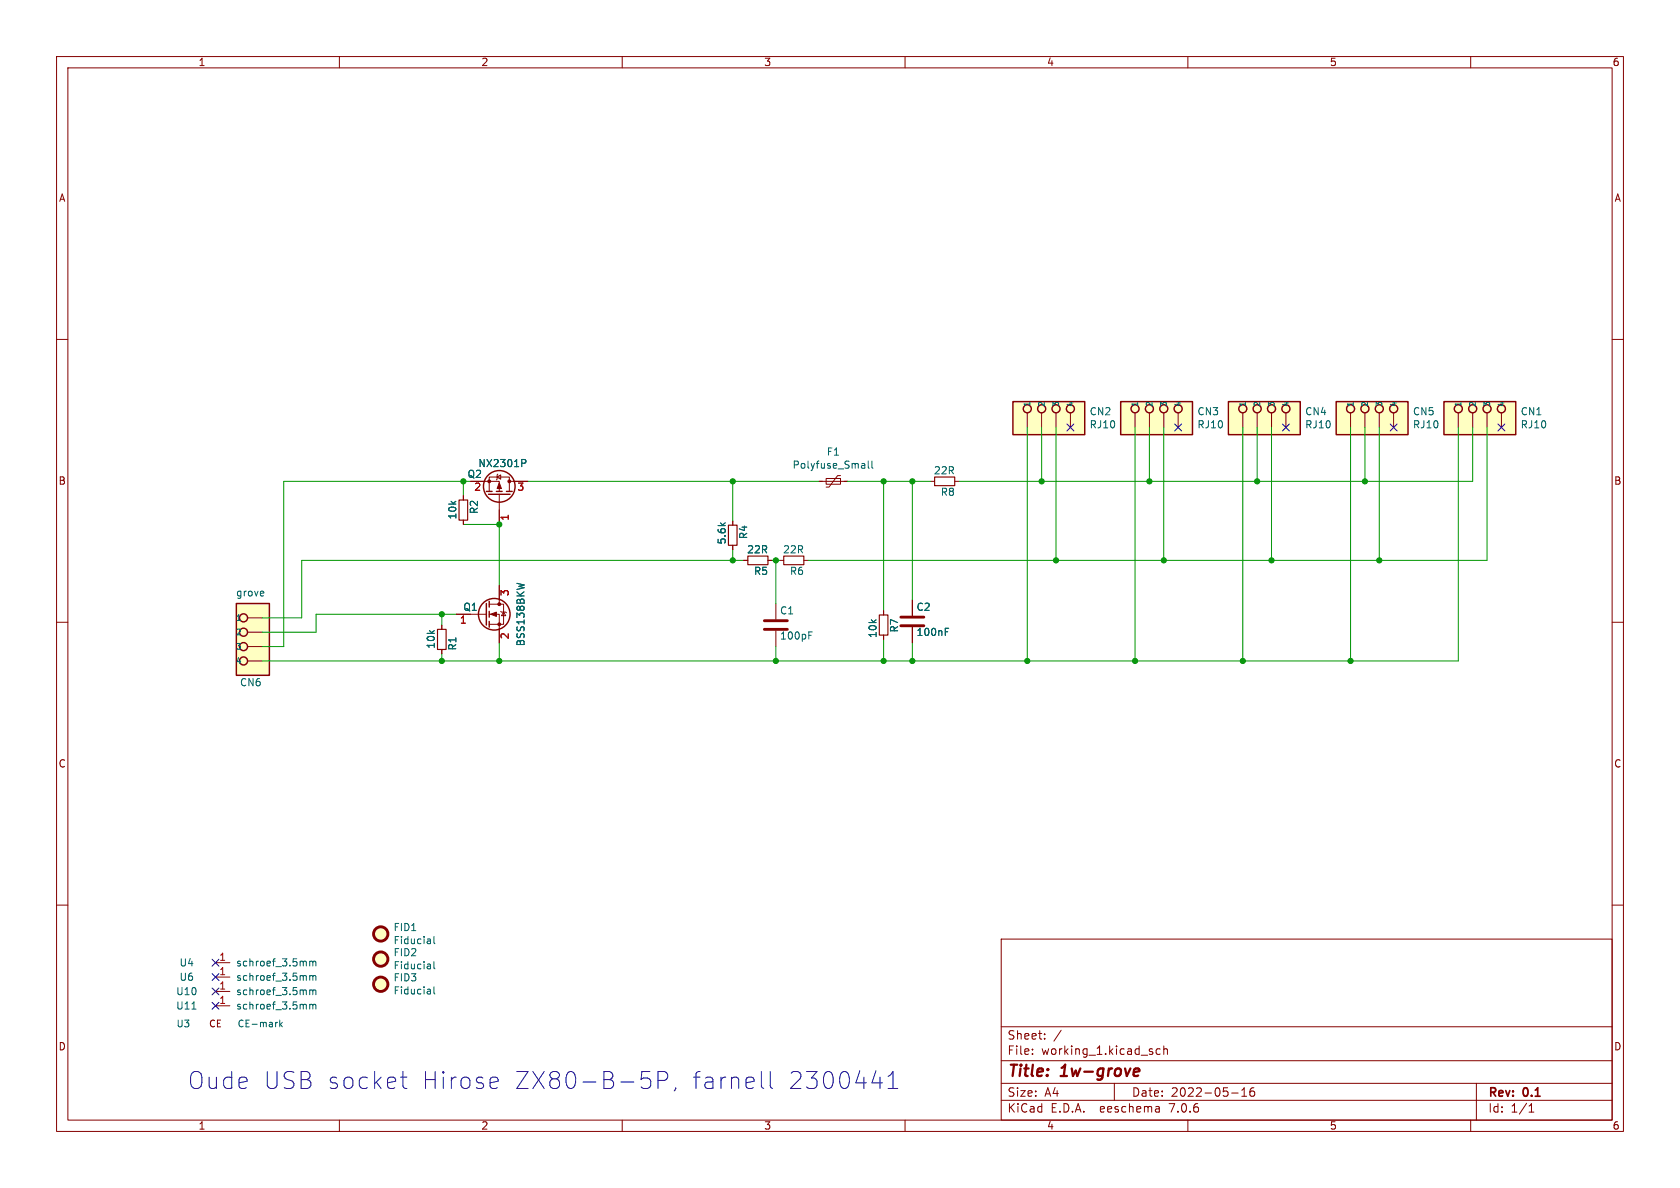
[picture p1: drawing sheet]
<svg xmlns="http://www.w3.org/2000/svg" width="297mm" height="210mm" viewBox="0 0 297 210" stroke-linecap="round" stroke-linejoin="round" font-family="sans-serif">
<g fill="none" stroke="#840000" stroke-width=".18">
<path d="M10 10h277v190h-277zM12 12h273v186h-273zM60 10v2M110 10v2M160 10v2M210 10v2M260 10v2M10 60h2M285 60h2M181.6 73v2.6M184.1 73v2.6M186.7 73v2.6"/>
<path d="M189.2 73v2.6M200.7 73v2.6M203.2 73v2.6M205.7 73v2.6M208.3 73v2.6M219.7 73v2.6M222.2 73v2.6M224.8 73v2.6M227.3 73v2.6M238.8 73v2.6M241.3 73v2.6M243.8 73v2.6"/>
<path d="M246.4 73v2.6M257.8 73v2.6M260.3 73v2.6M262.9 73v2.6M265.4 73v2.6M81.9 87.6v.8M81.9 91.9v.8M83.2 85.1h5.1v1.8M86.5 86.9v-2.6h3.5v2.6M87.9 84.3l.6-.4v.8zM88 83.8l-.1 .1v.8l-.1 .1M88.3 87.4v5.3"/>
<path d="M90 85.1h3.3M129.5 92.1v.7M129.5 96.4v.8M131.4 99.1h.8M135.8 99.1h.7M137.8 99.1h.8M142.1 99.1h.8M144.8 85.1h5.1M146 84.6h2.6v1h-2.6zM148.6 84.1h-.5l-1.5 2h-.6M164.5 85.1h.7M168.8 85.1h.7"/>
<path d="M10 110h2M43.8 109.2h2.6M43.8 111.8h2.6M43.8 114.3h2.6M43.8 116.8h2.6M78.1 110.5v.8M78.1 114.8v.8M80.6 108.6h5.4M86.5 108.6h1.8v5.1M86.5 106.8h2.5v3.6h-2.5M88.3 103.5v3.3M88.5 108.1l.1 .1h.8l.1 .1"/>
<path d="M89 108.2l.4 .6h-.8zM137.2 106.7v2.8M137.2 111.5v2.8M156.2 108v.7M156.2 112.3v.7M161.3 106v2.8M161.3 110.9v2.8M285 110h2M10 160h2M285 160h2M38.1 172.7h2.5M38.1 175.3h2.5"/>
<path d="M38.1 177.8h2.5M38.1 170.2h2.5M177 166h108v32h-108zM60 198v2M110 198v2M160 198v2M177 194.5h108M177 191.5h108M177 187.5h108M177 181.5h108M182.5 186.3v.1M182.5 185.5v.1"/>
<path d="M184.7 183.6v.1M184.7 182.8v.1M187.6 182.1l-1.3 2M197 191.5v3M204.9 195.7l.1 .9M205 196.5l-.2 .1M205 196h-.2M205.1 185.5l-.4-.1-.3 .3v.4l.1 .2h.6M205.7 185.5l.3-.1 .3 .1 .1 .9M205.7 184.9v1.5M210 198v2M217.7 193.2h1.2"/>
<path d="M219.5 193.8h.9M219.5 192.7l.5-.4v1.5M221.7 192.3a.59 .59 0 0 0-.7 .6v.6l.1 .2 .4 .1 .2-.1 .1-.5-.1-.3h-.5l-.2 .3M260 198v2M261 191.5v6.5M270.3 196.6h.9M270.3 195.5l.4-.4v1.5"/>
</g>
<path d="M200.8 188.9l.6 .1v.4l-1 .1M201.2 190.1l-.6 .1" fill="none" stroke="#840000" stroke-width=".4"/>
<g fill="#ffffc2" stroke="#ffffc2" stroke-width=".18">
<path d="M179.1 71h12.7v5.8h-12.7z"/>
<path d="M198.1 71h12.7v5.8h-12.7z"/>
<path d="M217.2 71h12.7v5.8h-12.7z"/>
<path d="M255.3 71h12.7v5.8h-12.7z"/>
<path d="M236.2 71h12.7v5.8h-12.7z"/>
<path d="M41.8 106.7h5.8v12.7h-5.8z"/>
<circle cx="67.3" cy="174" r="1.27"/>
<circle cx="67.3" cy="165.1" r="1.27"/>
<circle cx="67.3" cy="169.5" r="1.27"/>
</g>
<g fill="none" stroke="#840000" stroke-width=".25">
<path d="M179.1 71h12.7v5.8h-12.7zM198.1 71h12.7v5.8h-12.7zM217.2 71h12.7v5.8h-12.7zM236.2 71h12.7v5.8h-12.7zM255.3 71h12.7v5.8h-12.7zM86 86.9h1M86.4 87.4h3.8M87.8 86.9h1M89.5 86.9h1.1M41.8 106.7h5.8v12.7h-5.8zM86 106.7v3.8M86.5 106.3v1"/>
<path d="M86.5 108.1v1M86.5 109.9v1"/>
<circle cx="181.6" cy="72.3" r=".71"/>
<circle cx="184.1" cy="72.3" r=".71"/>
<circle cx="186.7" cy="72.3" r=".71"/>
<circle cx="189.2" cy="72.3" r=".71"/>
<circle cx="200.7" cy="72.3" r=".71"/>
<circle cx="203.2" cy="72.3" r=".71"/>
<circle cx="205.7" cy="72.3" r=".71"/>
<circle cx="208.3" cy="72.3" r=".71"/>
<circle cx="219.7" cy="72.3" r=".71"/>
<circle cx="222.2" cy="72.3" r=".71"/>
<circle cx="224.8" cy="72.3" r=".71"/>
<circle cx="227.3" cy="72.3" r=".71"/>
<circle cx="238.8" cy="72.3" r=".71"/>
<circle cx="241.3" cy="72.3" r=".71"/>
<circle cx="243.8" cy="72.3" r=".71"/>
<circle cx="246.4" cy="72.3" r=".71"/>
<circle cx="257.8" cy="72.3" r=".71"/>
<circle cx="260.3" cy="72.3" r=".71"/>
<circle cx="262.9" cy="72.3" r=".71"/>
<circle cx="265.4" cy="72.3" r=".71"/>
<circle cx="88.3" cy="86" r="2.79"/>
<circle cx="43.1" cy="114.3" r=".71"/>
<circle cx="43.1" cy="116.8" r=".71"/>
<circle cx="43.1" cy="111.8" r=".71"/>
<circle cx="43.1" cy="109.2" r=".71"/>
<circle cx="87.4" cy="108.6" r="2.79"/>
</g>
<g fill="none" stroke="#006464" stroke-width=".18">
<path d="M92.2 81.2h.5l.3 .3-.1 .3-.7 .1M152.7 81.9l.2 .2v.7M152.9 82.7l-.4 .1M152.9 82.2l-.4 .1M153.5 81.5v1.1l.2 .2M154.2 81.5v1.1l.1 .2M46.6 104.6v.2l-.6 .1M91.4 103.1l1.3 .3M143 111.7h.6M143 112.3h.4M167.1 111.7h.4M167.1 111.1h.6"/>
<path d="M33.9 178.4h.8M54.8 169.9v.9M54.8 172.5v.8M54.8 175v.8M54.8 177.5v.9M54.8 172.6l.3-.1 .2 .1M54.8 175.1l.3-.1 .2 .2M54.8 177.7l.3-.2 .2 .2M54.8 170l.3-.1 .2 .2M55.3 172.6l.2-.1h.3v.8M55.3 170.1v.7M55.3 172.6v.7"/>
<path d="M55.3 175.2v.6M55.3 177.7v.7M55.3 170.1l.2-.2 .3 .1v.8M55.3 175.2l.2-.2 .3 .1v.7M55.3 177.7l.2-.2 .3 .1v.8M76.1 166v.8M76.1 170.5v.8M76.1 174.9v.8M76.1 175.7h-.1M76.1 175.2h-.1M76.1 166.8h-.1M76.1 166.3h-.1"/>
<path d="M76.1 171.2l-.1 .1M76.1 170.7l-.1 .1M76.7 174.4v1.1l.2 .2M76.7 165.6v1l.2 .2M76.7 170v1.1l.2 .2M48.9 180.7h.2M49.5 180.3v1.2M49.6 181.1l.3 .4M49.9 180.7l-.4 .5"/>
</g>
<g fill="none" stroke="#840000" stroke-width=".51">
<path d="M135.1 111.3h4.1M135.1 109.7h4.1M159.3 110.6h4M159.3 109.1h4"/>
<circle cx="67.3" cy="165.1" r="1.27"/>
<circle cx="67.3" cy="169.5" r="1.27"/>
<circle cx="67.3" cy="174" r="1.27"/>
</g>
<path d="M81.2 88.4h1.5v3.5h-1.5zM128.8 92.8h1.5v3.6h-1.5zM132.2 98.3h3.6v1.5h-3.6zM138.6 98.3h3.5v1.5h-3.5zM165.2 84.3h3.6v1.6h-3.6zM77.3 111.3h1.6v3.5h-1.6zM155.4 108.7h1.6v3.6h-1.6z" fill="none" stroke="#840000" stroke-width=".2"/>
<g fill="#840000" stroke="#840000" stroke-width=".18">
<path d="M88.3 85.3l.3 1.1h-.7z"/>
<path d="M86.7 108.6l1.1-.4v.8z"/>
<circle cx="86.5" cy="85.1" r=".25"/>
<circle cx="90" cy="85.1" r=".25"/>
<circle cx="88.3" cy="110.4" r=".25"/>
<circle cx="88.3" cy="106.8" r=".25"/>
</g>
<g fill="none" stroke="#0000c2" stroke-width=".18">
<path d="M70.8 190.4h1.1M71.2 189.4v2.6l.2 .3 .5 .1M87.1 190.4h.5l.3 .2 .2 .5-1.5 .3M87.9 192.3l-.3 .1h-.5M114.9 189.4h-1.4l-.2 1.4 .5-.2h.7l.3 .1 .2 .4v.7l-.1 .3-.4 .3h-.7l-.5-.3M116.3 191h1.2a.81 .81 0 0 0 .6-.8 .81 .81 0 0 0-.6-.8h-1.2v3M119.5 192.3l-.3 .5M134.6 189.4v2.6l.1 .3 .3 .1M136.2 189.4v2.6l.1 .3 .3 .1M154.2 191.4h1.8M155.6 190.4v2M157 192.4h1.7"/>
<path d="M157 190.3l.3-.2 .6-.7v3"/>
</g>
<g fill="none" stroke="#009600" stroke-width=".18">
<path d="M181.6 75.6v41.2M184.1 75.6v9.5M186.7 75.6v23.5M200.7 75.6v41.2M203.2 75.6v9.5M205.7 75.6v23.5M219.7 75.6v41.2M222.2 75.6v9.5M224.8 75.6v23.5M238.8 75.6v41.2M241.3 75.6v9.5M243.8 75.6v23.5"/>
<path d="M257.8 75.6v41.2h-211.4M260.3 75.6v9.5h-90.8M262.9 75.6v23.5h-120M81.9 85.1v2.5M81.9 92.7h6.4v10.8M83.2 85.1h-33v29.2h-3.8M93.3 85.1h51.5M129.5 85.1v7M129.5 97.2v1.9M131.4 99.1h-78.1v10.1h-6.9M136.5 99.1h1.3M137.2 99.1v7.6"/>
<path d="M149.9 85.1h14.6M156.2 85.1v22.9M161.3 85.1v20.9M78.1 108.6v1.9M78.1 115.6v1.2M80.6 108.6h-24.7v3.2h-9.5M88.3 113.7v3.1M137.2 114.3v2.5M156.2 113v3.8M161.3 113.7v3.1"/>
</g>
<g fill="none" stroke="#000084" stroke-width=".18">
<path d="M188.6 75l1.2 1.2M189.8 75l-1.2 1.2M207.7 75l1.2 1.2M208.9 75l-1.2 1.2M226.7 75l1.2 1.2M227.9 75l-1.2 1.2M245.8 75l1.2 1.2M247 75l-1.2 1.2M264.8 75l1.2 1.2M266 75l-1.2 1.2M37.5 169.6l1.2 1.2M37.5 177.2l1.2 1.2"/>
<path d="M37.5 172.1l1.2 1.2M37.5 174.7l1.2 1.2M38.7 169.6l-1.2 1.2M38.7 177.2l-1.2 1.2M38.7 172.1l-1.2 1.2M38.7 174.7l-1.2 1.2"/>
</g>
<g fill="#009600" stroke="#009600" stroke-width=".18">
<circle cx="129.5" cy="99.1" r=".46"/>
<circle cx="129.5" cy="85.1" r=".46"/>
<circle cx="81.9" cy="85.1" r=".46"/>
<circle cx="78.1" cy="108.6" r=".46"/>
<circle cx="88.3" cy="92.7" r=".46"/>
<circle cx="200.7" cy="116.8" r=".46"/>
<circle cx="205.7" cy="99.1" r=".46"/>
<circle cx="184.1" cy="85.1" r=".46"/>
<circle cx="222.2" cy="85.1" r=".46"/>
<circle cx="224.8" cy="99.1" r=".46"/>
<circle cx="186.7" cy="99.1" r=".46"/>
<circle cx="181.6" cy="116.8" r=".46"/>
<circle cx="203.2" cy="85.1" r=".46"/>
<circle cx="161.3" cy="116.8" r=".46"/>
<circle cx="156.2" cy="116.8" r=".46"/>
<circle cx="137.2" cy="116.8" r=".46"/>
<circle cx="161.3" cy="85.1" r=".46"/>
<circle cx="156.2" cy="85.1" r=".46"/>
<circle cx="137.2" cy="99.1" r=".46"/>
<circle cx="241.3" cy="85.1" r=".46"/>
<circle cx="243.8" cy="99.1" r=".46"/>
<circle cx="238.8" cy="116.8" r=".46"/>
<circle cx="219.7" cy="116.8" r=".46"/>
<circle cx="78.1" cy="116.8" r=".46"/>
<circle cx="88.3" cy="116.8" r=".46"/>
</g>
<g font-size="4.2" fill="#0000c2">
<text x="33" y="192.8">Oude</text>
<text x="46.3" y="192.8">USB socket</text>
<text x="74" y="192.8">Hirose</text>
<text x="90.3" y="192.8">ZX80-B-5P,</text>
<text x="121.5" y="192.8">farnell</text>
<text x="138.4" y="192.8">2300441</text>
</g>
<g font-size="2.8" fill="#840000">
<text x="178" y="190.9">Title:</text>
<text x="187.7" y="190.9">1w-grove</text>
</g>
<g font-size="2.1" fill="#840000">
<text x="178" y="184">Sheet:</text>
<text x="178" y="186.7">File:</text>
<text x="184.1" y="186.7">working_1.kicad_sch</text>
<text x="178" y="196.9">KiCad</text>
<text x="178" y="194.1">Size:</text>
<text x="184.7" y="194.1">A4</text>
<text x="185.7" y="196.9">E.D.A.</text>
<text x="194.6" y="196.9">eeschema</text>
<text x="200" y="194.1">Date:</text>
<text x="207" y="196.9">7.0.6</text>
<text x="207" y="194.1">2022-05-16</text>
<text x="263" y="194.3">Rev:</text>
<text x="263" y="196.9">Id:</text>
<text x="267.1" y="196.9">1/1</text>
<text x="269.4" y="194.3">0.1</text>
</g>
<g font-size="1.8" fill="#840000">
<text x="35" y="11.9">1</text>
<text x="85" y="11.9">2</text>
<text x="135" y="11.9">3</text>
<text x="185" y="11.9">4</text>
<text x="235" y="11.9">5</text>
<text x="285" y="11.9">6</text>
<text x="10.3" y="35.9">A</text>
<text x="285.3" y="35.9">A</text>
<text x="10.3" y="85.9">B</text>
<text x="285.3" y="85.9">B</text>
<text x="10.3" y="135.9">C</text>
<text x="285.3" y="135.9">C</text>
<text x="10.3" y="185.9">D</text>
<text x="285.3" y="185.9">D</text>
<text x="35" y="199.9">1</text>
<text x="85" y="199.9">2</text>
<text x="135" y="199.9">3</text>
<text x="185" y="199.9">4</text>
<text x="235" y="199.9">5</text>
<text x="285" y="199.9">6</text>
</g>
<g font-size="1.8" fill="#006464">
<text x="192.5" y="73.6">CN2</text>
<text x="192.5" y="75.9">RJ10</text>
<text x="211.6" y="73.6">CN3</text>
<text x="211.6" y="75.9">RJ10</text>
<text x="230.6" y="73.6">CN4</text>
<text x="230.6" y="75.9">RJ10</text>
<text x="249.7" y="73.6">CN5</text>
<text x="249.7" y="75.9">RJ10</text>
<text x="268.7" y="73.6">CN1</text>
<text x="268.7" y="75.9">RJ10</text>
<text x="84.5" y="82.8">NX2301P</text>
<text x="140" y="83.1">Polyfuse_Small</text>
<text x="146.1" y="80.7">F1</text>
<text x="82.6" y="84.7">Q2</text>
<text x="165" y="84">22R</text>
<text x="166.2" y="87.9">R8</text>
<text x="80.9" y="91.9" transform="rotate(-90 80.9 91.9)">10k</text>
<text x="84.7" y="91" transform="rotate(-90 84.7 91)">R2</text>
<text x="132.3" y="95.4" transform="rotate(-90 132.3 95.4)">R4</text>
<text x="128.5" y="96.3" transform="rotate(-90 128.5 96.3)">5.6k</text>
<text x="132" y="98">22R</text>
<text x="133.2" y="101.8">R5</text>
<text x="138.3" y="98">22R</text>
<text x="139.5" y="101.8">R6</text>
<text x="41.6" y="105.6">grove</text>
<text x="81.8" y="108.2">Q1</text>
<text x="137.8" y="108.8">C1</text>
<text x="137.8" y="113.3">100pF</text>
<text x="155.2" y="112.9" transform="rotate(-90 155.2 112.9)">10k</text>
<text x="159" y="111.9" transform="rotate(-90 159 111.9)">R7</text>
<text x="161.9" y="108.2">C2</text>
<text x="161.9" y="112.6">100nF</text>
<text x="77.1" y="114.8" transform="rotate(-90 77.1 114.8)">10k</text>
<text x="80.9" y="115.1" transform="rotate(-90 80.9 115.1)">R1</text>
<text x="92.9" y="114.3" transform="rotate(-90 92.9 114.3)">BSS138BKW</text>
<text x="42.3" y="121.5">CN6</text>
<text x="69.5" y="164.8">FID1</text>
<text x="69.5" y="167.1">Fiducial</text>
<text x="31.6" y="173.6">U6</text>
<text x="31.6" y="171">U4</text>
<text x="41.7" y="173.6">schroef_3.5mm</text>
<text x="41.7" y="171">schroef_3.5mm</text>
<text x="69.5" y="173.7">FID3</text>
<text x="69.5" y="169.2">FID2</text>
<text x="69.5" y="171.6">Fiducial</text>
<text x="31" y="176.1">U10</text>
<text x="31" y="178.7">U11</text>
<text x="41.7" y="176.1">schroef_3.5mm</text>
<text x="41.7" y="178.7">schroef_3.5mm</text>
<text x="69.5" y="176">Fiducial</text>
</g>
<g font-size="1.8" fill="#a90000">
<text x="83.7" y="87.1">2</text>
<text x="91.4" y="87.1">3</text>
<text x="90.2" y="92.1" transform="rotate(-90 90.2 92.1)">1</text>
<text x="90.2" y="105.5" transform="rotate(-90 90.2 105.5)">3</text>
<text x="81.2" y="110.6">1</text>
<text x="90.2" y="113.1" transform="rotate(-90 90.2 113.1)">2</text>
<text x="38.7" y="172.5">1</text>
<text x="38.7" y="169.9">1</text>
<text x="38.7" y="175">1</text>
<text x="38.7" y="177.5">1</text>
</g>
<g font-size="1.7" fill="#006464">
<text x="31.1" y="181.8">U3</text>
<text x="41.9" y="181.8">CE-mark</text>
</g>
<text font-size="1.7" fill="#840000" x="36.9" y="181.8">CE</text>
<g font-size="1.4" fill="#006464">
<text x="182.3" y="72" transform="rotate(-90 182.3 72)">1</text>
<text x="184.9" y="72" transform="rotate(-90 184.9 72)">2</text>
<text x="187.4" y="72" transform="rotate(-90 187.4 72)">3</text>
<text x="190" y="72" transform="rotate(-90 190 72)">4</text>
<text x="201.4" y="72" transform="rotate(-90 201.4 72)">1</text>
<text x="203.9" y="72" transform="rotate(-90 203.9 72)">2</text>
<text x="206.5" y="72" transform="rotate(-90 206.5 72)">3</text>
<text x="209" y="72" transform="rotate(-90 209 72)">4</text>
<text x="220.4" y="72" transform="rotate(-90 220.4 72)">1</text>
<text x="223" y="72" transform="rotate(-90 223 72)">2</text>
<text x="225.5" y="72" transform="rotate(-90 225.5 72)">3</text>
<text x="228.1" y="72" transform="rotate(-90 228.1 72)">4</text>
<text x="239.5" y="72" transform="rotate(-90 239.5 72)">1</text>
<text x="242" y="72" transform="rotate(-90 242 72)">2</text>
<text x="244.6" y="72" transform="rotate(-90 244.6 72)">3</text>
<text x="247.1" y="72" transform="rotate(-90 247.1 72)">4</text>
<text x="258.5" y="72" transform="rotate(-90 258.5 72)">1</text>
<text x="261.1" y="72" transform="rotate(-90 261.1 72)">2</text>
<text x="263.6" y="72" transform="rotate(-90 263.6 72)">3</text>
<text x="266.2" y="72" transform="rotate(-90 266.2 72)">4</text>
<text x="41.6" y="110">1</text>
<text x="41.6" y="112.5">2</text>
<text x="41.6" y="115">3</text>
<text x="41.6" y="117.6">4</text>
</g>
</svg>
